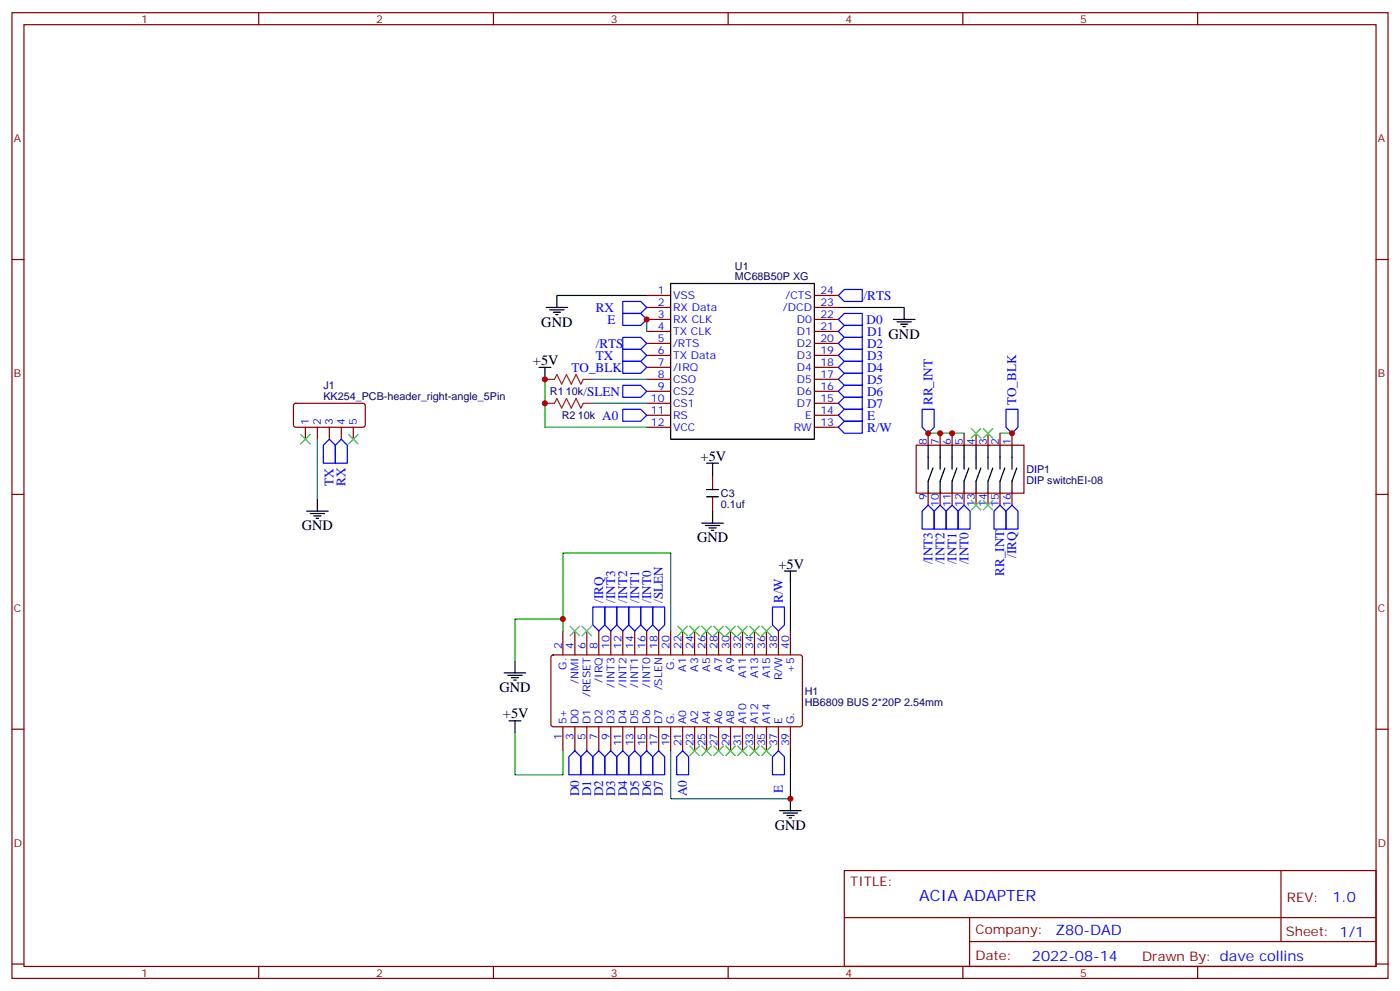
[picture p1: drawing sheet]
<svg xmlns="http://www.w3.org/2000/svg" width="412mm" height="292mm" viewBox="0 0 412 292" stroke-linecap="round" stroke-linejoin="round" font-family="sans-serif">
<g fill="none" stroke="#870000" stroke-width=".35">
<path d="M3.5 3.7h405.4v284.4h-405.4zM7.1 7.3h398.2v277.3h-398.2zM76.2 3.7v3.6M145.3 3.7v3.6M214.5 3.7v3.6M283.6 3.7v3.6M352.8 3.7v3.6M3.5 76.4h3.6M405.3 76.4h3.6M190.5 87h7.1M190.5 90.5h7.1M190.5 94.1h7.1"/>
<path d="M190.5 97.6h7.1M239.9 87h7M239.9 90.5h7M239.9 94.1h7M239.9 97.6h7M86.7 119l.4-.3 20.1 .1 .4 .7-.1 5.9-.6 .4-20-.1-.5-.6v-5.6zM190.5 101.1h7.1M190.5 104.6h7.1M190.5 108.2h7.1M190.5 111.7h7.1M190.5 115.2h7.1M190.5 118.7h7.1"/>
<path d="M239.9 101.1h7M239.9 104.6h7M239.9 108.2h7M239.9 111.7h7M239.9 115.2h7M239.9 118.7h7M90 125.8v3.5M93.5 125.8v3.5M97 125.8v3.5M100.5 125.8v3.5M104.1 125.8v3.5M190.5 122.3h7.1"/>
<path d="M190.5 125.8h7.1M209.9 139.9v4.2M239.9 122.3h7M239.9 125.8h7M269.9 131.1h31.7v14.1h-31.7zM273.4 127.6v3.5M276.9 127.6v3.5M280.5 127.6v3.5M284 127.6v3.5M287.5 127.6v3.5M291 127.6v3.5M294.6 127.6v3.5"/>
<path d="M298.1 127.6v3.5M3.5 145.6h3.6M209.9 146.3v4.2M273.4 145.2v3.5M276.9 145.2v3.5M280.5 145.2v3.5M284 145.2v3.5M287.5 145.2v3.5M291 145.2v3.5M294.6 145.2v3.5M298.1 145.2v3.5M405.3 145.6h3.6"/>
<path d="M162.5 193l.5-.2 72.9 .1 .5 .6-.1 20.1-.6 .4-73-.1-.4-.6v-19.8zM165.8 185.8v7M169.3 185.8v7M172.9 185.8v7M176.4 185.8v7M179.9 185.8v7M183.4 185.8v7M187 185.8v7M190.5 185.8v7M194 185.8v7M197.6 185.8v7M201.1 185.8v7"/>
<path d="M204.6 185.8v7M208.1 185.8v7M211.7 185.8v7M215.2 185.8v7M218.7 185.8v7M222.2 185.8v7M225.8 185.8v7M229.3 185.8v7M232.8 185.8v7M3.5 214.7h3.6M165.8 214v7.1M169.3 214v7.1"/>
<path d="M172.9 214v7.1M176.4 214v7.1M179.9 214v7.1M183.4 214v7.1M187 214v7.1M190.5 214v7.1M194 214v7.1M197.6 214v7.1M201.1 214v7.1M204.6 214v7.1M208.1 214v7.1M211.7 214v7.1"/>
<path d="M215.2 214v7.1M218.7 214v7.1M222.2 214v7.1M225.8 214v7.1M229.3 214v7.1M232.8 214v7.1M405.3 214.7h3.6M248.7 256.3h156.6v28.3h-156.6zM377.3 256.4v20.8M248.7 270.2h156.5M285.6 277.2h119.6M285.6 270.2v14.1"/>
<path d="M3.5 283.8h3.6M76.2 284.6v3.5M145.3 284.6v3.5M214.5 284.6v3.5M283.6 284.6v3.5M352.8 284.6v3.5M405.3 283.8h3.6"/>
</g>
<g fill="none" stroke="#000" stroke-width=".35">
<path d="M160.9 90.5h6.3M161.9 91.2h4.3M163 91.9h2.1M163.7 92.6h.7M164 87v3.5M197.6 83.5h42.3v45.8h-42.3zM263.2 94.1h6.3M264.2 94.8h4.3M265.3 95.5h2.1M266 96.2h.7M266.3 90.5v3.6M158.7 108.2h3.6"/>
<path d="M160.5 108.2v3.5M208.1 136.4h3.6M209.9 136.4v3.5M273.4 131.1v7M274.8 137.8l-1.4 3.9v3.5M276.9 131.1v7M278.3 137.8l-1.4 3.9v3.5M280.5 131.1v7M281.9 137.8l-1.4 3.9v3.5M284 131.1v7M285.4 137.8l-1.4 3.9v3.5M287.5 131.1v7"/>
<path d="M288.9 137.8l-1.4 3.9v3.5M291 131.1v7M292.5 137.8l-1.5 3.9v3.5M294.6 131.1v7M296 137.8l-1.4 3.9v3.5M298.1 131.1v7M299.5 137.8l-1.4 3.9v3.5M90.3 150.5h6.4M91.4 151.2h4.2M92.4 151.9h2.1M93.1 152.6h.7M93.5 147v3.5"/>
<path d="M206.7 154h6.4M207.8 154.7h4.2M208.1 144.1h3.6M208.1 146.3h3.6M208.8 155.4h2.2M209.5 156.1h.8M209.9 150.5v3.5M231.1 168.1h3.5M232.8 168.1v3.6M148.5 198.1h6.4M149.6 198.8h4.2M150.6 199.5h2.2"/>
<path d="M151.7 194.6v3.5M149.9 212.2h3.6M151.3 200.2h.7M151.7 212.2v3.6M229.7 238.7h6.3M230.7 239.4h4.2M232.8 235.2v3.5M231.8 240.1h2.1M232.5 240.8h.7"/>
</g>
<g fill="none" stroke="#3c3" stroke-width=".35">
<path d="M88.5 127.9l2.9 2.8M91.4 127.9l-2.9 2.8M102.7 127.9l2.8 2.8M105.5 127.9l-2.8 2.8M286.1 126.2l2.8 2.8M288.9 126.2l-2.8 2.8M289.6 126.2l2.9 2.8M292.5 126.2l-2.9 2.8M286.1 147.3l2.8 2.8M288.9 147.3l-2.8 2.8M289.6 147.3l2.9 2.8M292.5 147.3l-2.9 2.8"/>
<path d="M167.9 184.4l2.8 2.8M170.7 184.4l-2.8 2.8M171.4 184.4l2.9 2.8M174.3 184.4l-2.9 2.8M199.7 184.4l2.8 2.8M202.5 184.4l-2.8 2.8M203.2 184.4l2.8 2.8M206 184.4l-2.8 2.8M206.7 184.4l2.8 2.8M209.5 184.4l-2.8 2.8M210.3 184.4l2.8 2.8M213.1 184.4l-2.8 2.8"/>
<path d="M213.8 184.4l2.8 2.8M216.6 184.4l-2.8 2.8M217.3 184.4l2.8 2.8M220.1 184.4l-2.8 2.8M220.8 184.4l2.9 2.8M223.7 184.4l-2.9 2.8M224.4 184.4l2.8 2.8M227.2 184.4l-2.8 2.8M203.2 219.6l2.8 2.9M206 219.6l-2.8 2.9M206.7 219.6l2.8 2.9M209.5 219.6l-2.8 2.9"/>
<path d="M210.3 219.6l2.8 2.9M213.1 219.6l-2.8 2.9M213.8 219.6l2.8 2.9M216.6 219.6l-2.8 2.9M217.3 219.6l2.8 2.9M220.1 219.6l-2.8 2.9M220.8 219.6l2.9 2.9M223.7 219.6l-2.9 2.9M224.4 219.6l2.8 2.9M227.2 219.6l-2.8 2.9"/>
</g>
<g fill="none" stroke="#00f" stroke-width=".35">
<path d="M183.4 88.8h5.3l1.8 1.7-1.8 1.8h-5.3zM183.4 99.3h5.3l1.8 1.8-1.8 1.8h-5.3zM183.4 92.3h5.3l1.8 1.8-1.8 1.7h-5.3zM246.9 87l1.8-1.8h5.3v3.6h-5.3zM246.9 94.1l1.8-1.8h5.3v3.5h-5.3zM246.9 97.6l1.8-1.8h5.3v3.5h-5.3zM183.4 102.9h5.3l1.8 1.7-1.8 1.8h-5.3zM183.4 113.5h5.3l1.8 1.7-1.8 1.8h-5.3zM183.4 106.4h5.3l1.8 1.8-1.8 1.7h-5.3zM246.9 101.1l1.8-1.8h5.3v3.6h-5.3zM246.9 108.2l1.8-1.8h5.3v3.5h-5.3zM246.9 111.7l1.8-1.8h5.3v3.6h-5.3z"/>
<path d="M246.9 115.2l1.8-1.7h5.3v3.5h-5.3zM246.9 118.7l1.8-1.7h5.3v3.5h-5.3zM248.7 102.9h5.3v3.5h-5.3l-1.8-1.8zM95.2 131.1l1.8-1.8 1.8 1.8v5.3h-3.6zM100.5 129.3l1.8 1.8v5.3h-3.5v-5.3zM183.4 120.5h5.3l1.8 1.8-1.8 1.7h-5.3zM246.9 122.3l1.8-1.8h5.3v3.5h-5.3zM246.9 125.8l1.8-1.8h5.3v3.6h-5.3zM271.6 120.5h3.6v5.3l-1.8 1.8-1.8-1.8zM296.3 120.5h3.6v5.3l-1.8 1.8-1.8-1.8zM271.6 150.5l1.8-1.8 1.8 1.8v5.3h-3.6zM276.9 148.7l1.8 1.8v5.3h-3.5v-5.3z"/>
<path d="M278.7 150.5l1.8-1.8 1.7 1.8v5.3h-3.5zM284 148.7l1.8 1.8v5.3h-3.6v-5.3zM294.6 148.7l1.7 1.8v5.3h-3.5v-5.3zM298.1 148.7l1.8 1.8v5.3h-3.6v-5.3zM174.6 178.7h3.6v5.3l-1.8 1.8-1.8-1.8zM178.2 178.7h3.5v5.3l-1.8 1.8-1.7-1.8zM181.7 178.7h3.5v5.3l-1.8 1.8-1.7-1.8zM185.2 178.7h3.5v5.3l-1.7 1.8-1.8-1.8zM188.7 178.7h3.6v5.3l-1.8 1.8-1.8-1.8zM192.3 178.7h3.5v5.3l-1.8 1.8-1.7-1.8zM227.5 178.7h3.6v5.3l-1.8 1.8-1.8-1.8zM167.6 222.8l1.7-1.7 1.8 1.7v5.3h-3.5z"/>
<path d="M172.9 221.1l1.7 1.7v5.3h-3.5v-5.3zM174.6 222.8l1.8-1.7 1.8 1.7v5.3h-3.6zM179.9 221.1l1.8 1.7v5.3h-3.5v-5.3zM181.7 222.8l1.7-1.7 1.8 1.7v5.3h-3.5zM187 221.1l1.7 1.7v5.3h-3.5v-5.3zM188.7 222.8l1.8-1.7 1.8 1.7v5.3h-3.6zM192.3 222.8l1.7-1.7 1.8 1.7v5.3h-3.5zM199.3 222.8l1.8-1.7 1.7 1.7v5.3h-3.5zM229.3 221.1l1.8 1.7v5.3h-3.6v-5.3z"/>
</g>
<g fill="none" stroke="#008700" stroke-width=".35">
<path d="M164 87h26.5M190.5 94.1v3.5M246.9 90.5h19.4M160.5 111.7v14.1h30M174.6 111.7h15.9M174.6 118.7h15.9M93.5 129.3v17.7M273.4 127.6h10.6M294.6 127.6h3.5M232.8 171.7v14.1M165.8 185.8v-3.6h-14.1v12.4M165.8 182.2v-19.4h31.8v23"/>
<path d="M151.7 215.8v12.3h14.1v-7M197.6 221.1v14.1h35.2v-14.1"/>
</g>
<path d="M160.5 118.7h2.8l.7-1.4 1.5 2.9 1.4-2.9 1.4 2.9 1.4-2.9 1.4 2.9 .7-1.5h2.8M160.5 111.7h2.8l.7-1.4 1.5 2.8 1.4-2.8 1.4 2.8 1.4-2.8 1.4 2.8 .7-1.4h2.8" fill="none" stroke="#8c2424" stroke-width=".35"/>
<g fill="#c00">
<circle cx="232.8" cy="235.2" r=".88"/>
<circle cx="165.8" cy="182.2" r=".88"/>
<circle cx="190.5" cy="94.1" r=".88"/>
<circle cx="160.5" cy="118.7" r=".88"/>
<circle cx="160.5" cy="111.7" r=".88"/>
<circle cx="298.1" cy="127.6" r=".88"/>
<circle cx="273.4" cy="127.6" r=".88"/>
<circle cx="276.9" cy="127.6" r=".88"/>
<circle cx="280.5" cy="127.6" r=".88"/>
</g>
<text font-size="4.6" fill="#00f" x="270.8" y="265.4">ACIA ADAPTER</text>
<g font-size="4.2">
<text x="159.5" y="96.2">GND</text>
<text x="157" y="107.5">+5V</text>
<text x="206.4" y="135.7">+5V</text>
<text x="88.9" y="156.1">GND</text>
<text x="205.3" y="159.7">GND</text>
<text x="229.3" y="167.4">+5V</text>
<text x="147.1" y="203.8">GND</text>
<text x="148.2" y="211.5">+5V</text>
<text x="228.2" y="244.3">GND</text>
</g>
<g font-size="4.2" fill="#00f">
<text x="392.5" y="265.6">1.0</text>
<text x="310.9" y="275.2">Z80-DAD</text>
<text x="304" y="283">2022-08-14</text>
</g>
<g font-size="3.9" fill="#00f">
<text x="254.4" y="88.3">/RTS</text>
<text x="175.5" y="91.8">RX</text>
<text x="178.9" y="95.3">E</text>
<text x="255.3" y="95.3">D0</text>
<text x="255.4" y="98.8">D1 GND</text>
<text x="175.5" y="105.9">TX</text>
<text x="175.5" y="102.4">/RTS</text>
<text x="255.4" y="102.4">D2</text>
<text x="255.4" y="105.9">D3</text>
<text x="168.3" y="109.4">TO_BLK</text>
<text x="255.4" y="109.4">D4</text>
<text x="255.4" y="113">D5</text>
<text x="171.9" y="116.5">/SLEN</text>
<text x="255.4" y="116.5">D6</text>
<text x="274.7" y="119.3" transform="rotate(-90 274.7 119.3)">RR_INT</text>
<text x="299.4" y="119.3" transform="rotate(-90 299.4 119.3)">TO_BLK</text>
<text x="177.4" y="123.5">A0</text>
<text x="255.4" y="120">D7</text>
<text x="255.4" y="123.5">E</text>
<text x="255.4" y="127.1">R/W</text>
<text x="98.3" y="143" transform="rotate(-90 98.3 143)">TX</text>
<text x="101.8" y="143" transform="rotate(-90 101.8 143)">RX</text>
<text x="274.7" y="166.2" transform="rotate(-90 274.7 166.2)">/INT3</text>
<text x="278.2" y="166.2" transform="rotate(-90 278.2 166.2)">/INT2</text>
<text x="281.7" y="166.2" transform="rotate(-90 281.7 166.2)">/INT1</text>
<text x="285.3" y="166.2" transform="rotate(-90 285.3 166.2)">/INT0</text>
<text x="299.4" y="164.2" transform="rotate(-90 299.4 164.2)">/IRQ</text>
<text x="295.8" y="169.5" transform="rotate(-90 295.8 169.5)">RR_INT</text>
<text x="177.7" y="177.5" transform="rotate(-90 177.7 177.5)">/IRQ</text>
<text x="181.2" y="177.5" transform="rotate(-90 181.2 177.5)">/INT3</text>
<text x="184.7" y="177.5" transform="rotate(-90 184.7 177.5)">/INT2</text>
<text x="188.2" y="177.5" transform="rotate(-90 188.2 177.5)">/INT1</text>
<text x="191.8" y="177.5" transform="rotate(-90 191.8 177.5)">/INT0</text>
<text x="195.3" y="177.5" transform="rotate(-90 195.3 177.5)">/SLEN</text>
<text x="230.6" y="177.5" transform="rotate(-90 230.6 177.5)">R/W</text>
<text x="230.6" y="233.4" transform="rotate(-90 230.6 233.4)">E</text>
<text x="170.6" y="234.5" transform="rotate(-90 170.6 234.5)">D0</text>
<text x="174.1" y="234.5" transform="rotate(-90 174.1 234.5)">D1</text>
<text x="177.7" y="234.5" transform="rotate(-90 177.7 234.5)">D2</text>
<text x="181.2" y="234.5" transform="rotate(-90 181.2 234.5)">D3</text>
<text x="184.7" y="234.5" transform="rotate(-90 184.7 234.5)">D4</text>
<text x="188.2" y="234.5" transform="rotate(-90 188.2 234.5)">D5</text>
<text x="191.8" y="234.5" transform="rotate(-90 191.8 234.5)">D6</text>
<text x="195.3" y="234.5" transform="rotate(-90 195.3 234.5)">D7</text>
<text x="202.4" y="234.5" transform="rotate(-90 202.4 234.5)">A0</text>
</g>
<g font-size="3.9" fill="#800">
<text x="250.5" y="260.9">TITLE:</text>
<text x="379.1" y="265.6">REV:</text>
<text x="287.4" y="275.1">Company:</text>
<text x="378.7" y="275.7">Sheet: 1/1</text>
<text x="287.4" y="282.8">Date:</text>
<text x="336.4" y="282.9">Drawn By: dave collins</text>
</g>
<g font-size="3.2" fill="#800">
<text x="41.6" y="6.7">1</text>
<text x="110.8" y="6.7">2</text>
<text x="179.9" y="6.7">3</text>
<text x="249.1" y="6.7">4</text>
<text x="318.2" y="6.7">5</text>
<text x="4.1" y="41.8">A</text>
<text x="405.9" y="41.8">A</text>
<text x="4.1" y="111">B</text>
<text x="405.9" y="111">B</text>
<text x="4.1" y="180.1">C</text>
<text x="405.9" y="180.1">C</text>
<text x="4.1" y="249.3">D</text>
<text x="405.9" y="249.3">D</text>
<text x="41.6" y="287.5">1</text>
<text x="110.8" y="287.5">2</text>
<text x="179.9" y="287.5">3</text>
<text x="249.1" y="287.5">4</text>
<text x="318.2" y="287.5">5</text>
</g>
<g font-size="3.2" fill="#000080">
<text x="216.5" y="82.4">MC68B50P XG</text>
<text x="216.5" y="79.4">U1</text>
<text x="95.2" y="117.7">KK254_PCB-header_right-angle_5Pin</text>
<text x="95.2" y="114.4">J1</text>
<text x="162" y="116.3">R1</text>
<text x="166.7" y="116.3">10k</text>
<text x="165.5" y="123.4">R2</text>
<text x="170.2" y="123.4">10k</text>
<text x="302.3" y="142.6">DIP switchEI-08</text>
<text x="302.3" y="139.3">DIP1</text>
<text x="212.4" y="149.6">0.1uf</text>
<text x="212.4" y="146.4">C3</text>
<text x="237.1" y="207.8">HB6809 BUS 2*20P 2.54mm</text>
<text x="237.1" y="204.6">H1</text>
</g>
<g font-size="3.2" fill="#00f">
<text x="193.8" y="86.6">1</text>
<text x="198.3" y="88.1">VSS</text>
<text x="231.4" y="88.1">/CTS</text>
<text x="241.7" y="86.6">24</text>
<text x="193.8" y="90.2">2</text>
<text x="193.8" y="93.7">3</text>
<text x="198.3" y="91.6">RX Data</text>
<text x="198.3" y="95.1">RX CLK</text>
<text x="230.6" y="91.6">/DCD</text>
<text x="234.7" y="95.1">D0</text>
<text x="241.7" y="93.7">22</text>
<text x="241.7" y="90.2">23</text>
<text x="193.8" y="97.2">4</text>
<text x="193.8" y="100.8">5</text>
<text x="198.3" y="98.6">TX CLK</text>
<text x="234.7" y="98.6">D1</text>
<text x="241.7" y="100.8">20</text>
<text x="241.7" y="97.2">21</text>
<text x="193.8" y="104.3">6</text>
<text x="193.8" y="107.8">7</text>
<text x="198.3" y="102.2">/RTS</text>
<text x="198.3" y="105.7">TX Data</text>
<text x="234.7" y="105.7">D3</text>
<text x="234.7" y="102.2">D2</text>
<text x="241.7" y="107.8">18</text>
<text x="241.7" y="104.3">19</text>
<text x="193.8" y="111.3">8</text>
<text x="198.3" y="109.2">/IRQ</text>
<text x="198.3" y="112.7">CSO</text>
<text x="234.7" y="112.7">D5</text>
<text x="234.7" y="109.2">D4</text>
<text x="241.7" y="111.3">17</text>
<text x="191.8" y="118.4">10</text>
<text x="193.8" y="114.9">9</text>
<text x="198.3" y="116.3">CS2</text>
<text x="198.3" y="119.8">CS1</text>
<text x="234.7" y="119.8">D7</text>
<text x="234.7" y="116.3">D6</text>
<text x="241.7" y="118.4">15</text>
<text x="241.7" y="114.9">16</text>
<text x="91" y="125.1" transform="rotate(-90 91 125.1)">1</text>
<text x="94.5" y="125.1" transform="rotate(-90 94.5 125.1)">2</text>
<text x="98.1" y="125.1" transform="rotate(-90 98.1 125.1)">3</text>
<text x="101.6" y="125.1" transform="rotate(-90 101.6 125.1)">4</text>
<text x="105.1" y="125.1" transform="rotate(-90 105.1 125.1)">5</text>
<text x="191.8" y="121.9">11</text>
<text x="191.8" y="125.4">12</text>
<text x="198.3" y="123.3">RS</text>
<text x="237.2" y="123.3">E</text>
<text x="241.7" y="125.4">13</text>
<text x="241.7" y="121.9">14</text>
<text x="198.3" y="126.9">VCC</text>
<text x="233.8" y="126.9">RW</text>
<text x="273" y="131.1" transform="rotate(-90 273 131.1)">8</text>
<text x="276.6" y="131.1" transform="rotate(-90 276.6 131.1)">7</text>
<text x="280.1" y="131.1" transform="rotate(-90 280.1 131.1)">6</text>
<text x="283.6" y="131.1" transform="rotate(-90 283.6 131.1)">5</text>
<text x="287.2" y="131.1" transform="rotate(-90 287.2 131.1)">4</text>
<text x="290.7" y="131.1" transform="rotate(-90 290.7 131.1)">3</text>
<text x="294.2" y="131.1" transform="rotate(-90 294.2 131.1)">2</text>
<text x="297.7" y="131.1" transform="rotate(-90 297.7 131.1)">1</text>
<text x="273" y="147.2" transform="rotate(-90 273 147.2)">9</text>
<text x="276.6" y="149.2" transform="rotate(-90 276.6 149.2)">10</text>
<text x="280.1" y="149.2" transform="rotate(-90 280.1 149.2)">11</text>
<text x="283.6" y="149.2" transform="rotate(-90 283.6 149.2)">12</text>
<text x="287.2" y="149.2" transform="rotate(-90 287.2 149.2)">13</text>
<text x="290.7" y="149.2" transform="rotate(-90 290.7 149.2)">14</text>
<text x="294.2" y="149.2" transform="rotate(-90 294.2 149.2)">15</text>
<text x="297.7" y="149.2" transform="rotate(-90 297.7 149.2)">16</text>
<text x="165.5" y="191.1" transform="rotate(-90 165.5 191.1)">2</text>
<text x="169" y="191.1" transform="rotate(-90 169 191.1)">4</text>
<text x="172.5" y="191.1" transform="rotate(-90 172.5 191.1)">6</text>
<text x="176" y="191.1" transform="rotate(-90 176 191.1)">8</text>
<text x="179.6" y="191.1" transform="rotate(-90 179.6 191.1)">10</text>
<text x="183.1" y="191.1" transform="rotate(-90 183.1 191.1)">12</text>
<text x="186.6" y="191.1" transform="rotate(-90 186.6 191.1)">14</text>
<text x="190.1" y="191.1" transform="rotate(-90 190.1 191.1)">16</text>
<text x="193.7" y="191.1" transform="rotate(-90 193.7 191.1)">18</text>
<text x="197.2" y="191.1" transform="rotate(-90 197.2 191.1)">20</text>
<text x="200.7" y="191.1" transform="rotate(-90 200.7 191.1)">22</text>
<text x="204.3" y="191.1" transform="rotate(-90 204.3 191.1)">24</text>
<text x="207.8" y="191.1" transform="rotate(-90 207.8 191.1)">26</text>
<text x="211.3" y="191.1" transform="rotate(-90 211.3 191.1)">28</text>
<text x="214.8" y="191.1" transform="rotate(-90 214.8 191.1)">30</text>
<text x="218.4" y="191.1" transform="rotate(-90 218.4 191.1)">32</text>
<text x="221.9" y="191.1" transform="rotate(-90 221.9 191.1)">34</text>
<text x="225.4" y="191.1" transform="rotate(-90 225.4 191.1)">36</text>
<text x="229" y="191.1" transform="rotate(-90 229 191.1)">38</text>
<text x="232.5" y="191.1" transform="rotate(-90 232.5 191.1)">40</text>
<text x="166.9" y="197.1" transform="rotate(-90 166.9 197.1)">G.</text>
<text x="198.6" y="197.1" transform="rotate(-90 198.6 197.1)">G.</text>
<text x="202.1" y="197.7" transform="rotate(-90 202.1 197.7)">A1</text>
<text x="205.7" y="197.7" transform="rotate(-90 205.7 197.7)">A3</text>
<text x="209.2" y="197.7" transform="rotate(-90 209.2 197.7)">A5</text>
<text x="212.7" y="197.7" transform="rotate(-90 212.7 197.7)">A7</text>
<text x="216.3" y="197.7" transform="rotate(-90 216.3 197.7)">A9</text>
<text x="170.4" y="201.4" transform="rotate(-90 170.4 201.4)">/NMI</text>
<text x="177.4" y="201" transform="rotate(-90 177.4 201)">/IRQ</text>
<text x="181" y="202.7" transform="rotate(-90 181 202.7)">/INT3</text>
<text x="184.5" y="202.7" transform="rotate(-90 184.5 202.7)">/INT2</text>
<text x="188" y="202.7" transform="rotate(-90 188 202.7)">/INT1</text>
<text x="191.6" y="202.7" transform="rotate(-90 191.6 202.7)">/INT0</text>
<text x="195.1" y="203.3" transform="rotate(-90 195.1 203.3)">/SLEN</text>
<text x="219.8" y="199.7" transform="rotate(-90 219.8 199.7)">A11</text>
<text x="223.3" y="199.7" transform="rotate(-90 223.3 199.7)">A13</text>
<text x="226.8" y="199.7" transform="rotate(-90 226.8 199.7)">A15</text>
<text x="230.4" y="200.3" transform="rotate(-90 230.4 200.3)">R/W</text>
<text x="233.9" y="198.1" transform="rotate(-90 233.9 198.1)">+5</text>
<text x="173.9" y="205.3" transform="rotate(-90 173.9 205.3)">/RESET</text>
<text x="166.9" y="213.3" transform="rotate(-90 166.9 213.3)">5+</text>
<text x="170.4" y="213.3" transform="rotate(-90 170.4 213.3)">D0</text>
<text x="173.9" y="213.3" transform="rotate(-90 173.9 213.3)">D1</text>
<text x="177.4" y="213.3" transform="rotate(-90 177.4 213.3)">D2</text>
<text x="181" y="213.3" transform="rotate(-90 181 213.3)">D3</text>
<text x="184.5" y="213.3" transform="rotate(-90 184.5 213.3)">D4</text>
<text x="188" y="213.3" transform="rotate(-90 188 213.3)">D5</text>
<text x="191.6" y="213.3" transform="rotate(-90 191.6 213.3)">D6</text>
<text x="195.1" y="213.3" transform="rotate(-90 195.1 213.3)">D7</text>
<text x="198.6" y="213.3" transform="rotate(-90 198.6 213.3)">G.</text>
<text x="202.1" y="213.3" transform="rotate(-90 202.1 213.3)">A0</text>
<text x="205.7" y="213.3" transform="rotate(-90 205.7 213.3)">A2</text>
<text x="209.2" y="213.3" transform="rotate(-90 209.2 213.3)">A4</text>
<text x="212.7" y="213.3" transform="rotate(-90 212.7 213.3)">A6</text>
<text x="216.3" y="213.3" transform="rotate(-90 216.3 213.3)">A8</text>
<text x="219.8" y="213.3" transform="rotate(-90 219.8 213.3)">A10</text>
<text x="223.3" y="213.3" transform="rotate(-90 223.3 213.3)">A12</text>
<text x="226.8" y="213.3" transform="rotate(-90 226.8 213.3)">A14</text>
<text x="230.4" y="213.3" transform="rotate(-90 230.4 213.3)">E</text>
<text x="233.9" y="213.3" transform="rotate(-90 233.9 213.3)">G.</text>
<text x="165.5" y="217.8" transform="rotate(-90 165.5 217.8)">1</text>
<text x="169" y="217.8" transform="rotate(-90 169 217.8)">3</text>
<text x="172.5" y="217.8" transform="rotate(-90 172.5 217.8)">5</text>
<text x="176" y="217.8" transform="rotate(-90 176 217.8)">7</text>
<text x="179.6" y="217.8" transform="rotate(-90 179.6 217.8)">9</text>
<text x="183.1" y="219.8" transform="rotate(-90 183.1 219.8)">11</text>
<text x="186.6" y="219.8" transform="rotate(-90 186.6 219.8)">13</text>
<text x="190.1" y="219.8" transform="rotate(-90 190.1 219.8)">15</text>
<text x="193.7" y="219.8" transform="rotate(-90 193.7 219.8)">17</text>
<text x="197.2" y="219.8" transform="rotate(-90 197.2 219.8)">19</text>
<text x="200.7" y="219.8" transform="rotate(-90 200.7 219.8)">21</text>
<text x="204.3" y="219.8" transform="rotate(-90 204.3 219.8)">23</text>
<text x="207.8" y="219.8" transform="rotate(-90 207.8 219.8)">25</text>
<text x="211.3" y="219.8" transform="rotate(-90 211.3 219.8)">27</text>
<text x="214.8" y="219.8" transform="rotate(-90 214.8 219.8)">29</text>
<text x="218.4" y="219.8" transform="rotate(-90 218.4 219.8)">31</text>
<text x="221.9" y="219.8" transform="rotate(-90 221.9 219.8)">33</text>
<text x="225.4" y="219.8" transform="rotate(-90 225.4 219.8)">35</text>
<text x="229" y="219.8" transform="rotate(-90 229 219.8)">37</text>
<text x="232.5" y="219.8" transform="rotate(-90 232.5 219.8)">39</text>
</g>
</svg>
